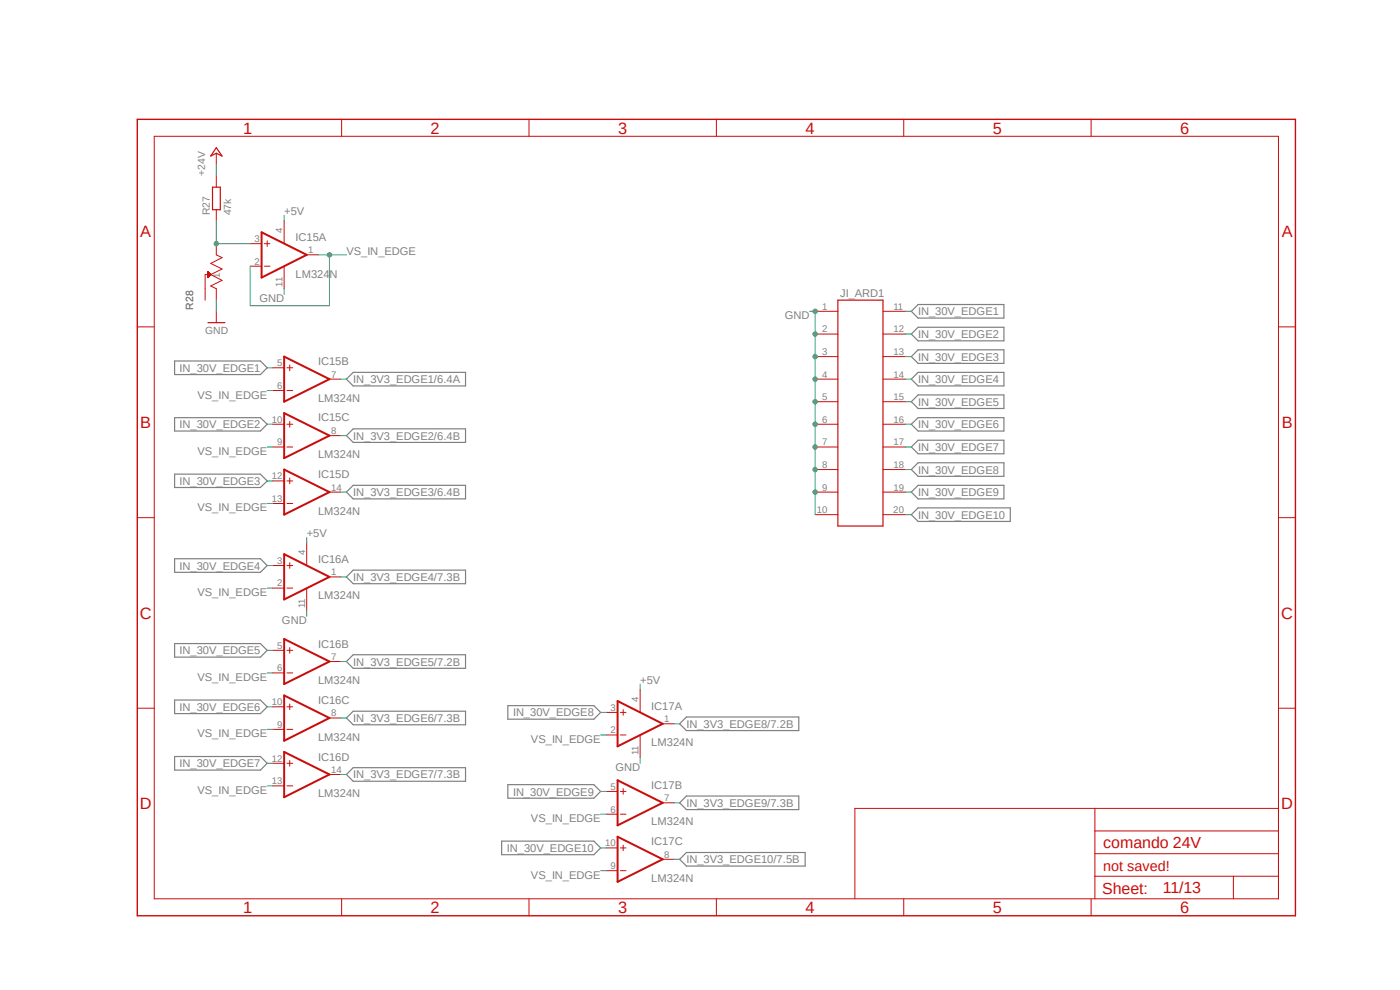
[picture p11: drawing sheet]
<svg xmlns="http://www.w3.org/2000/svg" width="297mm" height="210mm" viewBox="0 0 297 210" stroke-linecap="round" stroke-linejoin="round" font-family="sans-serif">
<path d="M28.6 25l246.6 169.8M275.2 25l-246.6 169.8" fill="none" stroke="#fff" stroke-width=".21"/>
<g fill="none" stroke="#808080" stroke-width=".25">
<path d="M37 76.6h18.2l1.5 1.4-1.5 1.5h-18.2zM74.9 79h23.9v2.9h-23.9l-1.4-1.5zM193.3 66l1.5-1.4h18.2v2.9h-18.2zM193.3 70.9l1.5-1.5h18.2v2.9h-18.2zM193.3 75.6l1.5-1.4h18.2v2.9h-18.2zM37 88.6h18.2l1.5 1.4-1.5 1.4h-18.2zM73.5 92.4l1.4-1.4h23.9v2.9h-23.9zM193.3 80.4l1.5-1.4h18.2v2.9h-18.2zM193.3 85.2l1.5-1.4h18.2v2.9h-18.2zM193.3 90l1.5-1.4h18.2v2.8h-18.2zM193.3 94.8l1.5-1.4h18.2v2.9h-18.2zM193.3 99.6l1.5-1.4h18.2v2.8h-18.2z"/>
<path d="M37 100.6h18.2l1.5 1.4-1.5 1.4h-18.2zM37 118.5h18.2l1.5 1.5-1.5 1.4h-18.2zM74.9 103h23.9v2.8h-23.9l-1.4-1.4zM193.3 104.4l1.5-1.4h18.2v2.8h-18.2zM193.3 109.2l1.5-1.5h19.5v2.9h-19.5zM37 136.5h18.2l1.5 1.5-1.5 1.4h-18.2zM73.5 122.4l1.4-1.5h23.9v2.9h-23.9zM37 148.5h18.2l1.5 1.4-1.5 1.5h-18.2zM73.5 140.3l1.4-1.4h23.9v2.9h-23.9zM73.5 152.3l1.4-1.4h23.9v2.9h-23.9zM107.7 149.7h18.3l1.4 1.4-1.4 1.5h-18.3zM145.6 152.1h23.9v2.9h-23.9l-1.4-1.5z"/>
<path d="M37 160.5h18.2l1.5 1.4-1.5 1.5h-18.2zM73.5 164.3l1.4-1.4h23.9v2.8h-23.9zM106.4 178.4h19.6l1.4 1.5-1.4 1.4h-19.6zM107.7 166.5h18.3l1.4 1.4-1.4 1.4h-18.3zM144.2 170.3l1.4-1.4h23.9v2.8h-23.9zM145.6 180.8h25.2v2.9h-25.2l-1.4-1.4z"/>
</g>
<g fill="none" stroke="#c90d0c" stroke-width=".21">
<path d="M32.7 28.9h238.5v161.8h-238.5zM45.9 32.5v2.4M45.9 37.3v2.4M72.5 25.3v3.6M112.2 25.3v3.6M152 25.3v3.6M191.7 25.3v3.6M231.5 25.3v3.6M44.1 58.8h.1M44.1 58.7h.2M44.1 58.5h.3M44.1 58.5h.4"/>
<path d="M44.1 58.3h.6M44.1 58.2h.6M44.1 58.1h.5M44.1 58.1h.4M44.1 58h.4M44.1 58h.3M44.1 57.9h.3M44.1 57.9h.2M44.1 57.8h.2M44.1 57.7h.1M44.2 58.8v.1M44.4 58.6h-.3"/>
<path d="M44.6 58.4h-.5M44.7 58.3l2.4 1.2-2.4 1.2 1.2 .6v2.4M44.7 58.3h-1.2v5.4M44.7 58.3l-.6 .6M44.7 58.3l-.6-.6v1.2M45.9 44.5v2.4M45.9 51.7v2.4l1.2 .6-2.4 1.2 2.4 1.2-2.4 1.2M53.1 51.7h2.4M53.1 56.5h2.4M56.1 51.7h1.2M56.1 56.5h1.2M56.7 51.1v1.2"/>
<path d="M60.3 46.9v4.8M60.3 56.5v4.8M65.1 54.1h2.4M29.1 69.3h3.6M45.9 66v2.5M57.9 78h2.4M60.9 78h1.2M61.5 77.4v1.3M172.9 66h4.9M172.9 70.9h4.9M172.9 75.6h4.9M187.3 66h4.8"/>
<path d="M187.3 70.9h4.8M187.3 75.6h4.8M271.2 69.3h3.6M57.9 82.8h2.4M57.9 90h2.4M57.9 94.8h2.4M60.9 82.8h1.2M60.9 90h1.2M60.9 94.8h1.2M61.5 89.4v1.2M69.9 80.4h2.4M69.9 92.4h2.4"/>
<path d="M172.9 80.4h4.9M172.9 90h4.9M172.9 94.8h4.9M172.9 85.2h4.9M172.9 99.6h4.9M187.3 80.4h4.8M187.3 90h4.8M187.3 94.8h4.8M187.3 85.2h4.8M187.3 99.6h4.8M29.1 109.8h3.6M57.9 102h2.4"/>
<path d="M57.9 106.8h2.4M57.9 120h2.4M60.9 102h1.2M60.9 106.8h1.2M60.9 120h1.2M61.5 101.4v1.2M61.5 119.4v1.2M65.1 115.2v4.8M69.9 104.4h2.4M172.9 104.4h4.9M172.9 109.2h4.9M187.3 104.4h4.8"/>
<path d="M187.3 109.2h4.8M271.2 109.8h3.6M57.9 124.8h2.4M57.9 138h2.4M60.9 124.8h1.2M60.9 138h1.2M61.5 137.4v1.2M65.1 124.8v4.8M69.9 122.4h2.4M29.1 150.2h3.6M57.9 142.7h2.4M57.9 149.9h2.4"/>
<path d="M57.9 154.7h2.4M60.9 142.7h1.2M60.9 149.9h1.2M60.9 154.7h1.2M61.5 149.4v1.1M69.9 140.3h2.4M69.9 152.3h2.4M128.6 151.1h2.4M128.6 155.9h2.4M131.6 151.1h1.2M131.6 155.9h1.2M132.2 150.5v1.2"/>
<path d="M135.8 146.3v4.8M135.8 155.9v4.8M140.6 153.5h2.4M271.2 150.2h3.6M57.9 161.9h2.4M57.9 166.7h2.4M60.9 161.9h1.2M60.9 166.7h1.2M61.5 161.3v1.2M69.9 164.3h2.4M128.6 167.9h2.4M128.6 172.7h2.4"/>
<path d="M128.6 179.9h2.4M131.6 167.9h1.2M131.6 172.7h1.2M131.6 179.9h1.2M132.2 167.3v1.2M132.2 179.3v1.2M140.6 170.3h2.4M232.3 171.5v19.2M232.3 176.3h38.9M271.2 171.5h-89.8v19.2M72.5 190.7v3.6M112.2 190.7v3.6"/>
<path d="M128.6 184.7h2.4M131.6 184.7h1.2M140.6 182.3h2.4M152 190.7v3.6M191.7 190.7v3.6M231.5 190.7v3.6M232.3 185.9h38.9M232.3 181.1h38.9M261.7 185.9v4.8"/>
</g>
<path d="M29.1 25.3h245.7v169h-245.7z" fill="none" stroke="#c90d0c" stroke-width=".3"/>
<path d="M55.5 49.3l9.6 4.8-9.6 4.8zM60.3 75.6l9.6 4.8-9.6 4.8zM60.3 87.6l9.6 4.8-9.6 4.8zM60.3 99.6l9.6 4.8-9.6 4.8zM60.3 117.6l9.6 4.8-9.6 4.8zM60.3 135.6l9.6 4.7-9.6 4.8zM60.3 147.5l9.6 4.8-9.6 4.8zM60.3 159.5l9.6 4.8-9.6 4.8zM131 148.7l9.6 4.8-9.6 4.8zM131 165.5l9.6 4.8-9.6 4.8zM131 177.5l9.6 4.8-9.6 4.8z" fill="none" stroke="#c90d0c" stroke-width=".42"/>
<path d="M45.1 39.7h1.6v4.8h-1.6zM45.9 31.3l1.2 1.8-1.2-.6-1.2 .6zM44.1 68.5h3.6M177.8 63.7h9.5v47.9h-9.5z" fill="none" stroke="#c90d0c" stroke-width=".25"/>
<path d="M45.9 63.7v2.3M60.3 61.3v1.1M172.9 99.6v9.6M65.1 129.6v1.2M135.8 160.7v1.2" fill="none" stroke="#0dab76" stroke-width=".21"/>
<circle cx="172.9" cy="104.4" r=".46" fill="#0dab76"/>
<g fill="none" stroke="#0dab76" stroke-width=".21">
<path d="M172.9 94.8v4.8"/>
<circle cx="172.9" cy="104.4" r=".46"/>
</g>
<circle cx="172.9" cy="99.6" r=".46" fill="#0dab76"/>
<g fill="none" stroke="#0dab76" stroke-width=".21">
<path d="M172.9 66v28.8"/>
<circle cx="172.9" cy="99.6" r=".46"/>
</g>
<circle cx="172.9" cy="70.9" r=".46" fill="#0dab76"/>
<circle cx="172.9" cy="70.9" r=".46" fill="none" stroke="#0dab76" stroke-width=".21"/>
<circle cx="172.9" cy="75.6" r=".46" fill="#0dab76"/>
<circle cx="172.9" cy="75.6" r=".46" fill="none" stroke="#0dab76" stroke-width=".21"/>
<circle cx="172.9" cy="80.4" r=".46" fill="#0dab76"/>
<circle cx="172.9" cy="80.4" r=".46" fill="none" stroke="#0dab76" stroke-width=".21"/>
<circle cx="172.9" cy="85.2" r=".46" fill="#0dab76"/>
<circle cx="172.9" cy="85.2" r=".46" fill="none" stroke="#0dab76" stroke-width=".21"/>
<circle cx="172.9" cy="90" r=".46" fill="#0dab76"/>
<circle cx="172.9" cy="90" r=".46" fill="none" stroke="#0dab76" stroke-width=".21"/>
<circle cx="172.9" cy="94.8" r=".46" fill="#0dab76"/>
<g fill="none" stroke="#0dab76" stroke-width=".21">
<path d="M171.7 66h1.2"/>
<circle cx="172.9" cy="94.8" r=".46"/>
</g>
<circle cx="172.9" cy="66" r=".46" fill="#0dab76"/>
<g fill="none" stroke="#0dab76" stroke-width=".21">
<path d="M45.9 34.9v2.4M45.9 46.9v4.8"/>
<circle cx="172.9" cy="66" r=".46"/>
</g>
<circle cx="45.9" cy="51.7" r=".46" fill="#0dab76"/>
<g fill="none" stroke="#0dab76" stroke-width=".21">
<path d="M45.9 51.7h7.2M67.5 54.1h6M69.9 54.1v10.8h-16.8v-8.4"/>
<circle cx="45.9" cy="51.7" r=".46"/>
</g>
<circle cx="69.9" cy="54.1" r=".46" fill="#0dab76"/>
<g fill="none" stroke="#0dab76" stroke-width=".21">
<path d="M60.3 45.7v1.2M56.7 78h1.2M192.1 66h1.2M192.1 70.9h1.2M192.1 75.6h1.2M56.7 82.8h1.2M56.7 94.8h1.2M56.7 90h1.2M72.3 80.4h1.2M72.3 92.4h1.2M192.1 94.8h1.2M192.1 90h1.2"/>
<path d="M192.1 80.4h1.2M192.1 85.2h1.2M192.1 99.6h1.2M56.7 106.8h1.2M56.7 102h1.2M56.7 120h1.2M65.1 114v1.2M72.3 104.4h1.2M192.1 104.4h1.2M192.1 109.2h1.2M56.7 124.8h1.2M56.7 138h1.2"/>
<path d="M72.3 122.4h1.2M56.7 142.7h1.2M56.7 154.7h1.2M56.7 149.9h1.2M72.3 140.3h1.2M72.3 152.3h1.2M127.4 155.9h1.2M127.4 151.1h1.2M135.8 145.1v1.2M143 153.5h1.2M56.7 166.7h1.2M56.7 161.9h1.2"/>
<path d="M72.3 164.3h1.2M127.4 172.7h1.2M127.4 167.9h1.2M127.4 179.9h1.2M143 170.3h1.2M127.4 184.7h1.2M143 182.3h1.2"/>
<circle cx="69.9" cy="54.1" r=".46"/>
</g>
<g font-size="3.5" fill="#c90d0c">
<text x="51.6" y="28.3">1</text>
<text x="91.4" y="28.3">2</text>
<text x="131.1" y="28.3">3</text>
<text x="170.9" y="28.3">4</text>
<text x="210.7" y="28.3">5</text>
<text x="250.4" y="28.3">6</text>
<text x="29.8" y="50.4">A</text>
<text x="271.9" y="50.4">A</text>
<text x="29.8" y="90.8">B</text>
<text x="271.9" y="90.8">B</text>
<text x="29.7" y="131.2">C</text>
<text x="271.8" y="131.2">C</text>
<text x="29.7" y="171.7">D</text>
<text x="271.8" y="171.7">D</text>
<text x="51.6" y="193.7">1</text>
<text x="91.4" y="193.7">2</text>
<text x="131.1" y="193.7">3</text>
<text x="170.9" y="193.7">4</text>
<text x="210.7" y="193.7">5</text>
<text x="250.4" y="193.7">6</text>
</g>
<g font-size="3.4" fill="#c90d0c">
<text x="234.1" y="179.9">comando 24V</text>
<text x="233.9" y="189.6">Sheet:</text>
<text x="246.7" y="189.5">11/13</text>
</g>
<text font-size="3" fill="#c90d0c" x="234.1" y="184.7">not saved!</text>
<g font-size="2.4" fill="#808080">
<text x="60.3" y="45.7">+5V</text>
<text x="62.7" y="51.1">IC15A</text>
<text x="62.7" y="58.9">LM324N</text>
<text x="73.5" y="54.1">VS_IN_EDGE</text>
<text x="55" y="64.1">GND</text>
<text x="178.2" y="63">JI_ARD1</text>
<text x="166.5" y="67.7">GND</text>
<text x="194.8" y="66.9">IN_30V_EDGE1</text>
<text x="194.8" y="71.7">IN_30V_EDGE2</text>
<text x="67.5" y="77.4">IC15B</text>
<text x="194.8" y="76.5">IN_30V_EDGE3</text>
<text x="38.1" y="78.9">IN_30V_EDGE1</text>
<text x="74.9" y="81.3">IN_3V3_EDGE1/6.4A</text>
<text x="194.8" y="81.3">IN_30V_EDGE4</text>
<text x="41.9" y="84.5">VS_IN_EDGE</text>
<text x="67.5" y="85.2">LM324N</text>
<text x="67.5" y="89.4">IC15C</text>
<text x="194.8" y="86.1">IN_30V_EDGE5</text>
<text x="38.1" y="90.9">IN_30V_EDGE2</text>
<text x="74.9" y="93.3">IN_3V3_EDGE2/6.4B</text>
<text x="194.8" y="90.8">IN_30V_EDGE6</text>
<text x="194.8" y="95.7">IN_30V_EDGE7</text>
<text x="41.9" y="96.5">VS_IN_EDGE</text>
<text x="67.5" y="97.2">LM324N</text>
<text x="67.5" y="101.4">IC15D</text>
<text x="194.8" y="100.5">IN_30V_EDGE8</text>
<text x="38.1" y="102.9">IN_30V_EDGE3</text>
<text x="74.9" y="105.2">IN_3V3_EDGE3/6.4B</text>
<text x="194.8" y="105.2">IN_30V_EDGE9</text>
<text x="41.9" y="108.5">VS_IN_EDGE</text>
<text x="67.5" y="109.2">LM324N</text>
<text x="194.8" y="110">IN_30V_EDGE10</text>
<text x="65.1" y="114">+5V</text>
<text x="67.5" y="119.4">IC16A</text>
<text x="38.1" y="120.8">IN_30V_EDGE4</text>
<text x="74.9" y="123.2">IN_3V3_EDGE4/7.3B</text>
<text x="41.9" y="126.5">VS_IN_EDGE</text>
<text x="67.5" y="127.2">LM324N</text>
<text x="59.8" y="132.5">GND</text>
<text x="67.5" y="137.4">IC16B</text>
<text x="38.1" y="138.8">IN_30V_EDGE5</text>
<text x="74.9" y="141.2">IN_3V3_EDGE5/7.2B</text>
<text x="41.9" y="144.4">VS_IN_EDGE</text>
<text x="67.5" y="145.2">LM324N</text>
<text x="67.5" y="149.4">IC16C</text>
<text x="135.8" y="145.2">+5V</text>
<text x="38.1" y="150.8">IN_30V_EDGE6</text>
<text x="74.9" y="153.2">IN_3V3_EDGE6/7.3B</text>
<text x="108.8" y="152">IN_30V_EDGE8</text>
<text x="138.2" y="150.5">IC17A</text>
<text x="145.6" y="154.3">IN_3V3_EDGE8/7.2B</text>
<text x="41.9" y="156.4">VS_IN_EDGE</text>
<text x="67.5" y="157.1">LM324N</text>
<text x="67.5" y="161.3">IC16D</text>
<text x="112.7" y="157.6">VS_IN_EDGE</text>
<text x="138.2" y="158.3">LM324N</text>
<text x="38.1" y="162.8">IN_30V_EDGE7</text>
<text x="74.9" y="165.1">IN_3V3_EDGE7/7.3B</text>
<text x="130.6" y="163.6">GND</text>
<text x="138.2" y="167.3">IC17B</text>
<text x="41.9" y="168.4">VS_IN_EDGE</text>
<text x="67.5" y="169.1">LM324N</text>
<text x="108.8" y="168.8">IN_30V_EDGE9</text>
<text x="145.6" y="171.2">IN_3V3_EDGE9/7.3B</text>
<text x="112.7" y="174.4">VS_IN_EDGE</text>
<text x="138.2" y="175.1">LM324N</text>
<text x="138.2" y="179.3">IC17C</text>
<text x="107.5" y="180.8">IN_30V_EDGE10</text>
<text x="145.6" y="183.1">IN_3V3_EDGE10/7.5B</text>
<text x="112.7" y="186.4">VS_IN_EDGE</text>
<text x="138.2" y="187.1">LM324N</text>
</g>
<g font-size="2.2" fill="#808080">
<text x="43.5" y="37.3" transform="rotate(-90 43.5 37.3)">+24V</text>
<text x="44.5" y="45.7" transform="rotate(-90 44.5 45.7)">R27</text>
<text x="49" y="45.7" transform="rotate(-90 49 45.7)">47k</text>
<text x="41" y="65.7" transform="rotate(-90 41 65.7)">R28</text>
<text x="43.5" y="70.9">GND</text>
</g>
<g font-size="2" fill="#808080">
<text x="54" y="51.4">3</text>
<text x="59.9" y="49.5" transform="rotate(-90 59.9 49.5)">4</text>
<text x="65.4" y="53.7">1</text>
<text x="46.6" y="59.1" transform="rotate(-90 46.6 59.1)">1</text>
<text x="54" y="56.1">2</text>
<text x="59.9" y="60.8" transform="rotate(-90 59.9 60.8)">11</text>
<text x="174.4" y="65.7">1</text>
<text x="189.5" y="65.7">11</text>
<text x="174.4" y="70.5">2</text>
<text x="189.5" y="70.5">12</text>
<text x="58.8" y="77.7">5</text>
<text x="174.4" y="75.3">3</text>
<text x="189.5" y="75.3">13</text>
<text x="58.8" y="82.5">6</text>
<text x="70.2" y="80.1">7</text>
<text x="174.4" y="80.1">4</text>
<text x="189.5" y="80.1">14</text>
<text x="57.7" y="89.7">10</text>
<text x="174.4" y="84.9">5</text>
<text x="174.4" y="89.7">6</text>
<text x="189.5" y="84.9">15</text>
<text x="189.5" y="89.7">16</text>
<text x="58.8" y="94.5">9</text>
<text x="70.2" y="92.1">8</text>
<text x="174.4" y="94.5">7</text>
<text x="189.5" y="94.5">17</text>
<text x="57.7" y="101.7">12</text>
<text x="174.4" y="99.3">8</text>
<text x="189.5" y="99.3">18</text>
<text x="57.7" y="106.5">13</text>
<text x="70.2" y="104.1">14</text>
<text x="174.4" y="104.1">9</text>
<text x="189.5" y="104.1">19</text>
<text x="173.3" y="108.8">10</text>
<text x="189.5" y="108.8">20</text>
<text x="58.8" y="119.6">3</text>
<text x="64.7" y="117.8" transform="rotate(-90 64.7 117.8)">4</text>
<text x="58.8" y="124.4">2</text>
<text x="70.2" y="122">1</text>
<text x="64.7" y="129.1" transform="rotate(-90 64.7 129.1)">11</text>
<text x="58.8" y="137.6">5</text>
<text x="58.8" y="142.4">6</text>
<text x="70.2" y="140">7</text>
<text x="57.7" y="149.6">10</text>
<text x="135.5" y="148.9" transform="rotate(-90 135.5 148.9)">4</text>
<text x="58.8" y="154.4">9</text>
<text x="70.2" y="152">8</text>
<text x="129.5" y="155.6">2</text>
<text x="129.5" y="150.8">3</text>
<text x="140.9" y="153.2">1</text>
<text x="57.7" y="161.6">12</text>
<text x="135.5" y="160.2" transform="rotate(-90 135.5 160.2)">11</text>
<text x="57.7" y="166.4">13</text>
<text x="70.2" y="164">14</text>
<text x="129.5" y="167.6">5</text>
<text x="129.5" y="172.4">6</text>
<text x="140.9" y="170">7</text>
<text x="128.4" y="179.5">10</text>
<text x="129.5" y="184.4">9</text>
<text x="140.9" y="181.9">8</text>
</g>
</svg>
